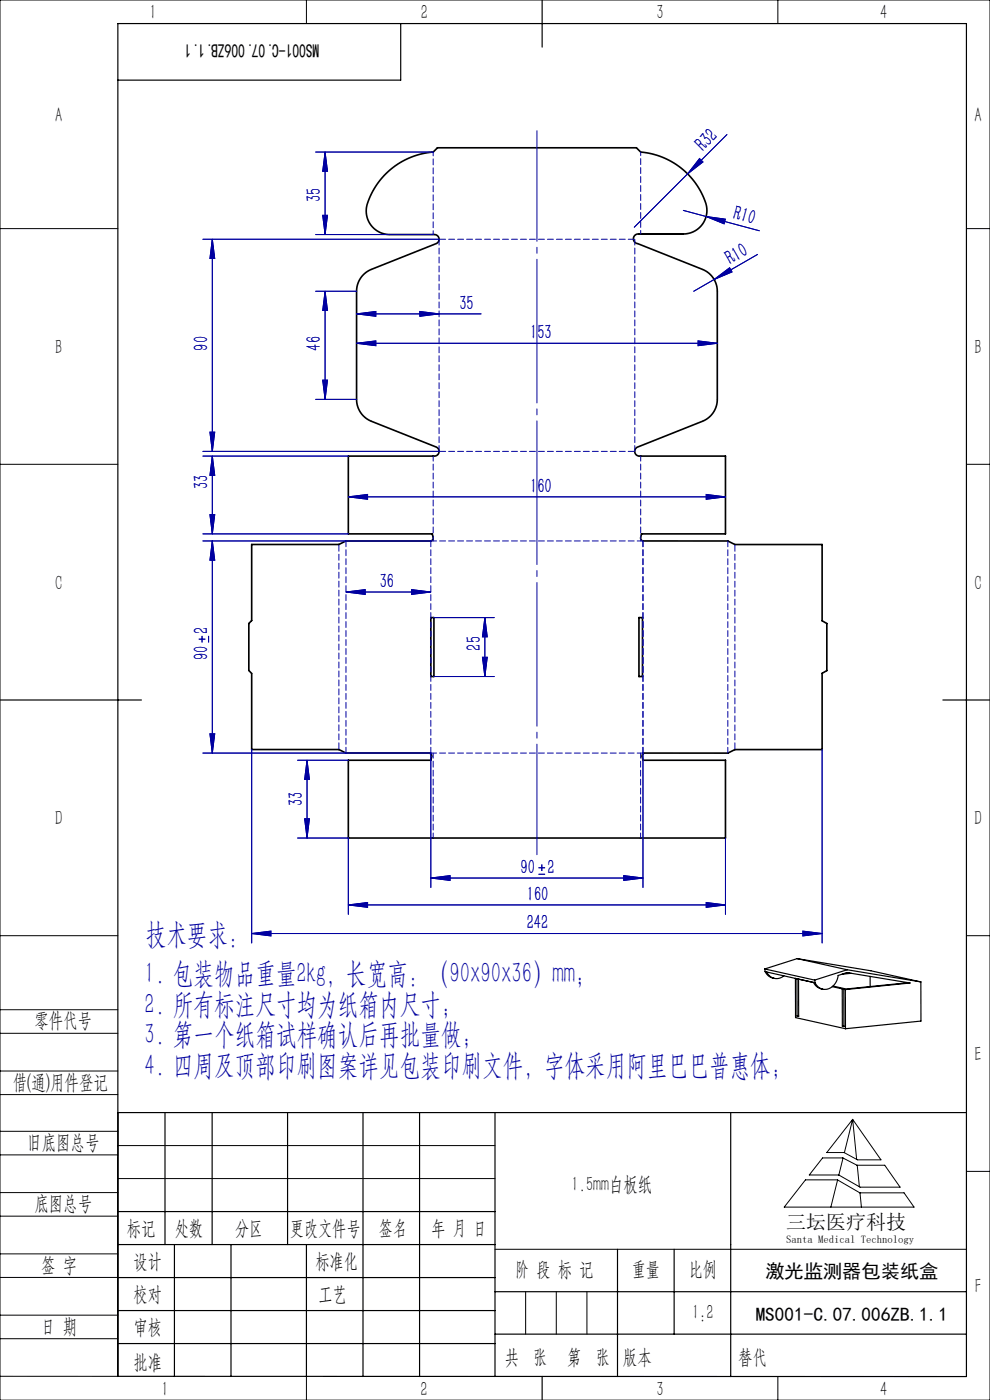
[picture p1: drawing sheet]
<svg xmlns="http://www.w3.org/2000/svg" width="210mm" height="297mm" viewBox="0 0 210 297" stroke-linecap="round" stroke-linejoin="round" font-family="sans-serif">
<g fill="none" stroke="#000" stroke-width=".21">
<path d="M0 0h210v297h-210zM65 0v5M165 0v5M0 48.5h25M205 48.5h5M0 98.5h25M205 98.5h5M0 198.5h25M205 198.5h5M0 214.2h25M0 219.2h25M0 232.2h25"/>
<path d="M0 227.2h25M0 240h25M25 236v56h-25M180.9 237.5l6 8.6h-5l-2.9-1.6h-3.6zM180.9 237.5l-1.8 7M180.9 237.5l.8 8.5M0 245h25M0 258h25M0 253h25M25 243h80M25 250h80M170.9 250.3h6.7l4.8 2.8h9.4l2.1 3h-27.5z"/>
<path d="M174.5 245.6h4.3l3 1.6h5.9l3.2 4.7h-8.5l-4.5-2.6h-6.2zM177.7 250.3l-1.5 5.8M178.8 245.7l-.9 3.6M181.8 247.2l.5 4.6M182.4 253.1l.3 3M205 248.5h5M0 271h25M0 266h25M0 279h25M105 265h100M111.5 274v9M118 274v9"/>
<path d="M124.5 274v9M0 284h25M65 292v5M153.7 292h.1M165 292v5"/>
</g>
<g fill="none" stroke="#000" stroke-width=".25">
<path d="M85 5v12h-60M115 0v10M0 148.5h30M200 148.5h10M25 236h180M35 236v28M45 236v28M61 236v28M77 236v56M89 236v56M105 236v56M155 236v56"/>
<path d="M25 257h80M25 264h80M25 271h80M25 278h80M37 264v28M49 264v28M65 264v28M105 274h100M131 265v27M143 265v18M25 292h180v-287h-180v287M25 285h80"/>
<path d="M105 283h100M115 292v5"/>
</g>
<g fill="none" stroke="#0000a0" stroke-width=".21">
<path d="M67 32.3h24.9M69 32.3v17.5M69 32.3l.5 4h-1zM148.4 33.6l.7 .8-3.2 2.5zM154.2 28.5l-19.7 19.7M43 50.8h50.1M45 50.8l.5 4h-1zM45 50.8v45M67 49.8h24.9M68.5 45.7h1l-.5 4.1zM145 44.6l16.1 4.4M149.8 45.9l4.1 .6-.3 1z"/>
<path d="M151.5 59.3l3.3-2.5 .5 .9zM151.5 59.3l-4.3 2.5M160.7 54l-9.2 5.3M67 61.8h8.6M69 61.8v22.9M69 61.8l.5 4.1h-1zM75.6 72.8l4.1-.5v1zM75.6 72.8h76.6M75.6 66.6l4.1-.5v1zM75.6 66.6h26.4M89.1 66.1l4 .5-4 .5zM148.1 72.3l4.1 .5-4.1 .5z"/>
<path d="M43 96.8h30.9M43 95.8h50.1M44.5 91.7h1l-.5 4.1zM45 96.8v16.5M45 96.8l.5 4h-1zM67 84.7h8.6M68.5 80.6h1l-.5 4.1zM43 113.3h30.9M43 114.8h48.4M44.5 109.2h1l-.5 4.1zM45 114.8l.5 4h-1zM45 114.8v45"/>
<path d="M73.9 105.4l4.1-.5v1zM73.9 105.4h80M149.8 104.9l4.1 .5-4.1 .5zM42.2 135.6h1.4M42.9 134.9v1.4M44.2 134.9v1.4M73.4 125.6l4.1-.5v1zM73.4 125.6h18M87.3 125.1l4.1 .5-4.1 .5zM92 131h12.8M102.3 139.4h1.1l-.6 4.1zM102.8 131l.6 4.1h-1.1z"/>
<path d="M102.8 131v12.5M43 159.8h48.4v28.5M44.5 155.7h1l-.5 4.1zM53.4 159v41M92 143.5h12.8M136.4 159.8v28.5M174.4 159v41M63.1 177.8h10.8v16.2M63.1 161.3h10.8M64.6 173.7h1l-.5 4.1zM65.1 161.3v16.5M65.1 161.3l.5 4.1h-1z"/>
<path d="M153.9 177.8v16.2M53.4 198l4.1-.5v1zM53.4 198h121M73.9 192l4.1-.5v1zM73.9 192h80M91.4 186.3l4.1-.5v1zM91.4 186.3h45M114.2 185.5h1.4M114.2 184.1h1.4M114.9 183.4v1.4M132.3 185.8l4.1 .5-4.1 .5zM149.8 191.5l4.1 .5-4.1 .5z"/>
<path d="M170.3 197.5l4.1 .5-4.1 .5z"/>
</g>
<path d="M91.4 131h.6v12.5h-.6zM135.5 131h.8v12.5h-.8zM91.1 159.8a.62 .62 0 0 1 .5 .8l-.2 .7h-17.5v16.5h80v-16.5h-17.5l-.2-.7a.62 .62 0 0 1 .5-.8M91.4 159.8h-18l-1.5-.8h-18.5v-16.1l-.6-.7v-9.9l.6-.7v-16.1h18.5l1.5-.7h18a.62 .62 0 0 0 .5-.8l-.2-.7h-17.8v-16.5h18.2a1 1 0 0 0 1-.9 1 1 0 0 0-.6-1.1l-13.7-5.4a5 5 0 0 1-3.2-4.7v-22.9a5 5 0 0 1 3.2-4.7l13.7-5.4a1 1 0 0 0 .6-1.1 1 1 0 0 0-1-.8h-9.4a5.1 5.1 0 0 1-4.4-7.7 16 16 0 0 1 13.6-9.8l.9-.9h42.2l.9 .9a15.7 15.7 0 0 1 14 12 5 5 0 0 1-4.9 5.3h-9.5a1.03 1.03 0 0 0-1.1 1 1.03 1.03 0 0 0 .9 1.1l13.7 5.4a5 5 0 0 1 3.2 4.7v22.9a5 5 0 0 1-3.2 4.7l-13.7 5.4a1 1 0 0 0-.6 1.1 1 1 0 0 0 .9 .9h18.3v16.5h-17.8l-.2 .7a.62 .62 0 0 0 .5 .8h18l1.5 .7h18.5v16.2l1 .6v10l-1 .5v16.2h-18.5l-1.5 .8h-18" fill="none" stroke="#000" stroke-width=".35"/>
<path d="M134.7 50.8v45M93.1 95.8v-45M73.4 114.8v45M91.4 114.8h45M91.4 114.8v45M136.4 114.8v45M154.4 114.8v45M91.4 159.8h45" fill="none" stroke="#0000a0" stroke-width=".21" stroke-dasharray="1.3 .6"/>
<path d="M71.9 115.5v43.5M155.9 115.5v43.5" fill="none" stroke="#0000a0" stroke-width=".21" stroke-dasharray="1.3 .6" stroke-dashoffset="-.2"/>
<path d="M91.9 114.8v-18M135.9 114.8v-18M91.9 159.8v18M135.9 159.8v18" fill="none" stroke="#0000a0" stroke-width=".21" stroke-dasharray="1.3 .6" stroke-dashoffset=".2"/>
<path d="M93.1 50.8h41.6M93.1 95.8h41.6" fill="none" stroke="#0000a0" stroke-width=".21" stroke-dasharray="1.3 .6" stroke-dashoffset="-.1"/>
<path d="M135.9 32.3v17.3M91.9 49.8v-17.5" fill="none" stroke="#0000a0" stroke-width=".21" stroke-dasharray="1.3 .6" stroke-dashoffset=".5"/>
<path d="M113.9 27.7v153.6" fill="none" stroke="#0000a0" stroke-width=".21" stroke-dasharray="30.5 1.3 1.3 1.3" stroke-dashoffset="7"/>
<g fill="#0000a0">
<path d="M151.5 59.3l3.3-2.5 .5 .9z"/>
<path d="M148.4 33.6l.7 .8-3.2 2.5z"/>
<path d="M149.8 45.9l4.1 .6-.3 1z"/>
<path d="M91.4 186.3l4.1-.5v1zM132.3 185.8l4.1 .5-4.1 .5zM73.9 192l4.1-.5v1zM149.8 191.5l4.1 .5-4.1 .5zM75.6 72.8l4.1-.5v1zM148.1 72.3l4.1 .5-4.1 .5zM73.9 105.4l4.1-.5v1zM149.8 104.9l4.1 .5-4.1 .5z"/>
<path d="M53.4 198l4.1-.5v1zM170.3 197.5l4.1 .5-4.1 .5z"/>
<path d="M87.3 125.1l4.1 .5-4.1 .5zM73.4 125.6l4.1-.5v1z"/>
<path d="M89.1 66.1l4 .5-4 .5zM75.6 66.6l4.1-.5v1z"/>
<path d="M44.5 109.2h1l-.5 4.1zM45 96.8l.5 4h-1zM68.5 45.7h1l-.5 4.1zM69 32.3l.5 4h-1zM68.5 80.6h1l-.5 4.1zM69 61.8l.5 4.1h-1z"/>
<path d="M45 114.8l.5 4h-1zM44.5 155.7h1l-.5 4.1zM65.1 161.3l.5 4.1h-1zM64.6 173.7h1l-.5 4.1zM102.8 131l.6 4.1h-1.1zM102.3 139.4h1.1l-.6 4.1zM44.5 91.7h1l-.5 4.1zM45 50.8l.5 4h-1z"/>
</g>
<g fill="none" stroke="#000" stroke-width=".25">
<path d="M162.2 205.6l10.6 2.3M162.2 205.6l.1 .5M162.3 206.1a2.45 2.45 0 0 0 2 1.5M162.3 206.1l10.6 2.4M162.6 206.2a2.29 2.29 0 0 0 3.7 .8M168.7 207.6v8.3l10.6 2.3M168.7 207.6h.4M168.7 207.6h.1M169.1 207.6v8M169.1 207.6h.1M169.1 203.4l10.6 2.3M169.1 203.4l-6.9 2.2"/>
<path d="M169.1 203.4l15.6 2.5 10.6 2.4M169.4 215.5l-.3 .1M169.4 207.7v7.9h-.3M172.6 208.4a2.45 2.45 0 0 0 1.9 1.4M172.8 207.9l.1 .6M172.9 208.5a2.43 2.43 0 0 0 2.4 1.4 2.43 2.43 0 0 0 2.1-1.7l.4-1.3 1.9-.6 13.4 2.2-13.8 1.4M176.5 209.3l2.2 .5M176.7 209.2l2.5 .5M178.7 209.8v7.9M179 209.9h.3M179 209.9v7.9l-.3-.1M179 217.7h-.3"/>
<path d="M179.2 209.7l-.5 .1M179.2 209.7v.1M179.3 209.9v8.3M179.7 205.7l-6.9 2.2M179.7 205.7l15.6 2.6M180.2 206.4l-1.1 .1M180.6 206.5l-2 .2M184.6 207.1v2.2M192.6 208.5l-13.6 1.4M195.3 208.3l.1 8.3-16.1 1.6"/>
</g>
<g fill="none" stroke="#0000a0" stroke-width=".21">
<path d="M67 32.3h24.9M69 32.3v17.5M69 32.3l.5 4h-1zM148.4 33.6l.7 .8-3.2 2.5zM154.2 28.5l-19.7 19.7M43 50.8h50.1M45 50.8l.5 4h-1zM45 50.8v45M67 49.8h24.9M68.5 45.7h1l-.5 4.1zM145 44.6l16.1 4.4M149.8 45.9l4.1 .6-.3 1z"/>
<path d="M151.5 59.3l3.3-2.5 .5 .9zM151.5 59.3l-4.3 2.5M160.7 54l-9.2 5.3M67 61.8h8.6M69 61.8v22.9M69 61.8l.5 4.1h-1zM75.6 72.8l4.1-.5v1zM75.6 72.8h76.6M75.6 66.6l4.1-.5v1zM75.6 66.6h26.4M89.1 66.1l4 .5-4 .5zM148.1 72.3l4.1 .5-4.1 .5z"/>
<path d="M43 96.8h30.9M43 95.8h50.1M44.5 91.7h1l-.5 4.1zM45 96.8v16.5M45 96.8l.5 4h-1zM67 84.7h8.6M68.5 80.6h1l-.5 4.1zM43 113.3h30.9M43 114.8h48.4M44.5 109.2h1l-.5 4.1zM45 114.8l.5 4h-1zM45 114.8v45"/>
<path d="M73.9 105.4l4.1-.5v1zM73.9 105.4h80M149.8 104.9l4.1 .5-4.1 .5zM42.2 135.6h1.4M42.9 134.9v1.4M44.2 134.9v1.4M73.4 125.6l4.1-.5v1zM73.4 125.6h18M87.3 125.1l4.1 .5-4.1 .5zM92 131h12.8M102.3 139.4h1.1l-.6 4.1zM102.8 131l.6 4.1h-1.1z"/>
<path d="M102.8 131v12.5M43 159.8h48.4v28.5M44.5 155.7h1l-.5 4.1zM53.4 159v41M92 143.5h12.8M136.4 159.8v28.5M174.4 159v41M63.1 177.8h10.8v16.2M63.1 161.3h10.8M64.6 173.7h1l-.5 4.1zM65.1 161.3v16.5M65.1 161.3l.5 4.1h-1z"/>
<path d="M153.9 177.8v16.2M53.4 198l4.1-.5v1zM53.4 198h121M73.9 192l4.1-.5v1zM73.9 192h80M91.4 186.3l4.1-.5v1zM91.4 186.3h45M114.2 185.5h1.4M114.2 184.1h1.4M114.9 183.4v1.4M132.3 185.8l4.1 .5-4.1 .5zM149.8 191.5l4.1 .5-4.1 .5z"/>
<path d="M170.3 197.5l4.1 .5-4.1 .5z"/>
</g>
<g fill="#0000a0">
<path d="M151.5 59.3l3.3-2.5 .5 .9z"/>
<path d="M148.4 33.6l.7 .8-3.2 2.5z"/>
<path d="M149.8 45.9l4.1 .6-.3 1z"/>
<path d="M91.4 186.3l4.1-.5v1zM132.3 185.8l4.1 .5-4.1 .5zM73.9 192l4.1-.5v1zM149.8 191.5l4.1 .5-4.1 .5zM75.6 72.8l4.1-.5v1zM148.1 72.3l4.1 .5-4.1 .5zM73.9 105.4l4.1-.5v1zM149.8 104.9l4.1 .5-4.1 .5z"/>
<path d="M53.4 198l4.1-.5v1zM170.3 197.5l4.1 .5-4.1 .5z"/>
<path d="M87.3 125.1l4.1 .5-4.1 .5zM73.4 125.6l4.1-.5v1z"/>
<path d="M89.1 66.1l4 .5-4 .5zM75.6 66.6l4.1-.5v1z"/>
<path d="M44.5 109.2h1l-.5 4.1zM45 96.8l.5 4h-1zM68.5 45.7h1l-.5 4.1zM69 32.3l.5 4h-1zM68.5 80.6h1l-.5 4.1zM69 61.8l.5 4.1h-1z"/>
<path d="M45 114.8l.5 4h-1zM44.5 155.7h1l-.5 4.1zM65.1 161.3l.5 4.1h-1zM64.6 173.7h1l-.5 4.1zM102.8 131l.6 4.1h-1.1zM102.3 139.4h1.1l-.6 4.1zM44.5 91.7h1l-.5 4.1zM45 50.8l.5 4h-1z"/>
</g>
<g font-size="6.3" fill="#0000a0">
<text x="30.9" y="200.2">技术要求：</text>
<text x="30.7" y="208.5">1. 包装物品重量2kg，长宽高：（90x90x36）mm；</text>
<text x="30.7" y="215">2. 所有标注尺寸均为纸箱内尺寸；</text>
<text x="30.7" y="221.6">3. 第一个纸箱试样确认后再批量做；</text>
<text x="30.7" y="228.1">4. 四周及顶部印刷图案详见包装印刷文件，字体采用阿里巴巴普惠体；</text>
</g>
<g font-size="4.4" fill="#010000">
<text x="31.7" y="4.1">1</text>
<text x="89.2" y="4.1">2</text>
<text x="139.2" y="4.1">3</text>
<text x="186.7" y="4.1">4</text>
<text x="156.6" y="289.5">替代</text>
</g>
<g font-size="4.4">
<text x="11.7" y="25.9">A</text>
<text x="206.7" y="25.9">A</text>
<text x="11.7" y="75.1">B</text>
<text x="206.7" y="75.1">B</text>
<text x="11.7" y="125.1">C</text>
<text x="206.7" y="125.1">C</text>
<text x="11.7" y="175.1">D</text>
<text x="206.7" y="175.1">D</text>
<text x="7.3" y="217.9">零件代号</text>
<text x="206.7" y="225.1">E</text>
<text x="2.7" y="231">借(通)用件登记</text>
<text x="5.8" y="243.7">旧底图总号</text>
<text x="7.3" y="256.8">底图总号</text>
<text x="121.3" y="252.6">1.5mm白板纸</text>
<text x="26.9" y="261.9">标记</text>
<text x="37.1" y="261.9">处数</text>
<text x="49.9" y="261.9">分区</text>
<text x="61.5" y="261.9">更改文件号</text>
<text x="80.4" y="261.9">签名</text>
<text x="91.5" y="261.9">年 月 日</text>
<text x="8.7" y="269.8">签 字</text>
<text x="28.3" y="268.9">设计</text>
<text x="66.9" y="268.9">标准化</text>
<text x="109.3" y="270.8">阶 段 标 记</text>
<text x="134" y="270.8">重量</text>
<text x="146.1" y="270.8">比例</text>
<text x="206.8" y="274.4">F</text>
<text x="28.3" y="276">校对</text>
<text x="67.6" y="276">工艺</text>
<text x="146.8" y="279.8">1:2</text>
<text x="8.7" y="282.9">日 期</text>
<text x="28.4" y="283">审核</text>
<text x="28.3" y="290.4">批准</text>
<text x="107.1" y="289.5">共 张</text>
<text x="120.3" y="289.5">第 张</text>
<text x="132.1" y="289.5">版本</text>
<text x="34.2" y="296.1">1</text>
<text x="89.2" y="296.2">2</text>
<text x="139.2" y="296.2">3</text>
<text x="186.7" y="296.2">4</text>
</g>
<g font-size="4.4" fill="#0000a0">
<text x="149.2" y="32.3" transform="rotate(-45 149.2 32.3)">R32</text>
<text x="68.1" y="42.8" transform="rotate(-90 68.1 42.8)">35</text>
<text x="155.4" y="46.6" transform="rotate(15 155.4 46.6)">R10</text>
<text x="155" y="56.3" transform="rotate(-30 155 56.3)">R10</text>
<text x="97.4" y="65.7">35</text>
<text x="112.5" y="72">153</text>
<text x="44.2" y="74.4" transform="rotate(-90 44.2 74.4)">90</text>
<text x="68.1" y="74.4" transform="rotate(-90 68.1 74.4)">46</text>
<text x="44.2" y="103.8" transform="rotate(-90 44.2 103.8)">33</text>
<text x="112.5" y="104.5">160</text>
<text x="80.6" y="124.7">36</text>
<text x="44.2" y="134.4" transform="rotate(-90 44.2 134.4)">2</text>
<text x="44.2" y="140.1" transform="rotate(-90 44.2 140.1)">90</text>
<text x="102" y="138" transform="rotate(-90 102 138)">25</text>
<text x="64.3" y="171" transform="rotate(-90 64.3 171)">33</text>
<text x="110.4" y="185.4">90</text>
<text x="116.1" y="185.4">2</text>
<text x="111.7" y="191.1">160</text>
<text x="111.7" y="197.2">242</text>
</g>
<text font-size="4.2" x="166.8" y="260.7">三坛医疗科技</text>
<g font-size="4.1">
<text x="67.7" y="9.3" transform="rotate(-180 67.7 9.3)">MS001-C.07.006ZB.1.1</text>
<text x="162.4" y="271.1">激光监测器包装纸盒</text>
<text x="160.3" y="280.2">MS001-C.07.006ZB.1.1</text>
</g>
<text font-size="2.3" x="166.8" y="263.6">Santa Medical Technology</text>
</svg>
